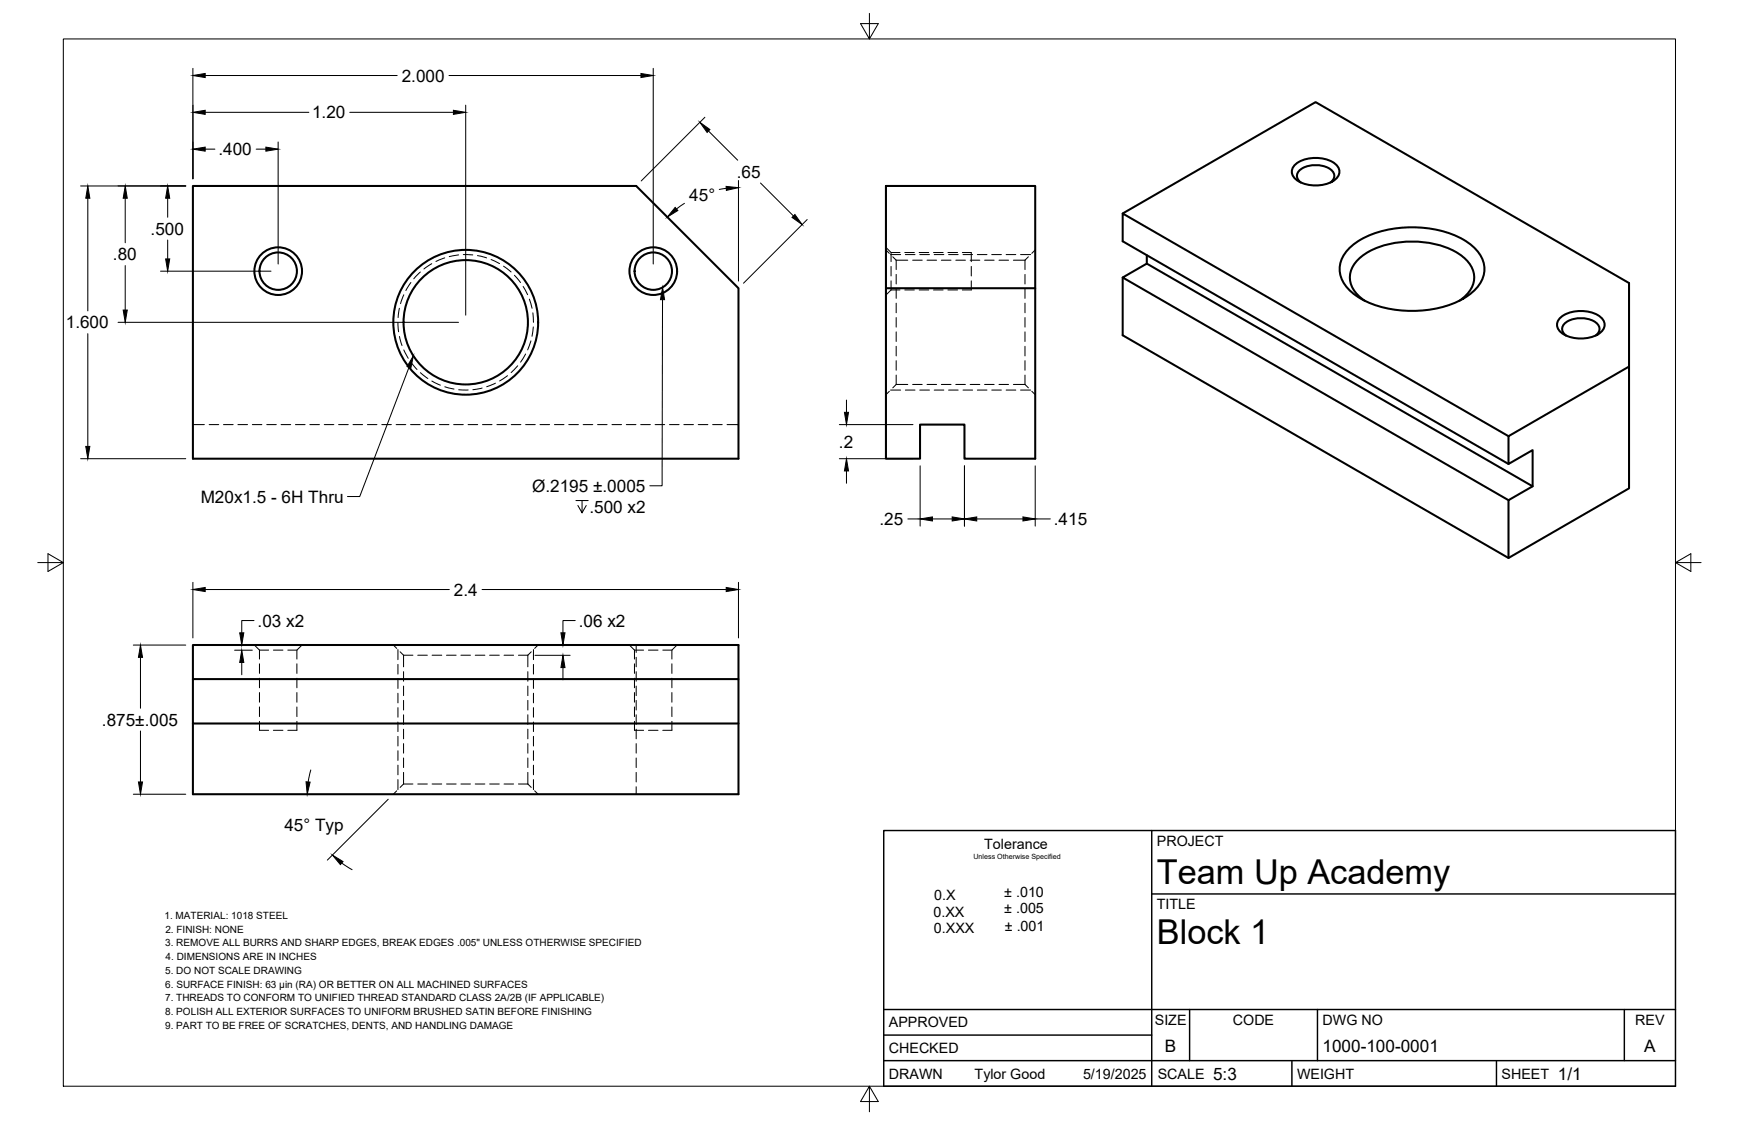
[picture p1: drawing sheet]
<svg xmlns="http://www.w3.org/2000/svg" width="432mm" height="279mm" viewBox="0 0 432 279" stroke-linecap="round" stroke-linejoin="round" font-family="sans-serif">
<!-- layer: Visible -->
<g fill="none" stroke="#000" stroke-width=".51">
<path d="M47.9 46.2h110.1l25.4 25.4v42.3h-135.5zM220 46.2h37v25.4h-37zM278.8 53l47.9-27.6 77.8 44.9v51l-29.9 17.3-95.8-55.3v-14.4M321.8 40.7a8.8 8.8 0 0 1 9.7 0 2.47 2.47 0 0 1 1.1 2.4 2.47 2.47 0 0 1-1.7 2 9 9 0 0 1-9.1-.5 2.33 2.33 0 0 1 0-3.9zM323 45.3a1.97 1.97 0 0 1-1-2 1.97 1.97 0 0 1 1.5-1.6 6.6 6.6 0 0 1 7.5 .9 1.79 1.79 0 0 1-.6 2.7M220 71.6v42.3h8.5v-8.4h11v8.4h17.5v-42.3M284.8 63.4v2.1M335.5 61.2a23.9 23.9 0 0 1 16.8-4.7 22.8 22.8 0 0 1 13.5 4.7 7 7 0 0 1 0 11.2 23.9 23.9 0 0 1-16.9 4.8 22.8 22.8 0 0 1-13.4-4.8 7 7 0 0 1 0-11.2zM338.9 74.7a6.9 6.9 0 0 1-3.6-6.8 9 9 0 0 1 5.9-6.1 24 24 0 0 1 21.3 1.4 6.4 6.4 0 0 1 3.1 7.8 8.6 8.6 0 0 1-3.2 3.7M387.7 78.7a8.8 8.8 0 0 1 9.7 0 2.47 2.47 0 0 1 1 2.4 2.47 2.47 0 0 1-1.7 2 9 9 0 0 1-9-.5 2.33 2.33 0 0 1 0-3.9zM388.8 83.3a1.97 1.97 0 0 1-.9-2 1.97 1.97 0 0 1 1.5-1.6 6.6 6.6 0 0 1 7.4 1 1.79 1.79 0 0 1-.6 2.6M404.5 91l-29.9 17.3v6.9l6-3.4v9l-6 3.4v14.4"/>
<path d="M374.6 108.3l-95.8-55.3v6.9l95.8 55.3M380.6 120.8l-95.8-55.3-6 3.4 95.8 55.3M47.9 168.7v-8.5h135.5v37.1h-135.5v-17.6M47.9 168.7v11h135.5M47.9 168.7h135.5"/>
<circle cx="69.1" cy="67.3" r="5.9"/>
<circle cx="69.1" cy="67.3" r="4.6"/>
<circle cx="162.2" cy="67.3" r="5.9"/>
<circle cx="162.2" cy="67.3" r="4.6"/>
<circle cx="115.6" cy="80" r="18"/>
<circle cx="115.6" cy="80" r="15.4"/>
</g>
<!-- layer: Hidden -->
<g fill="none" stroke="#000" stroke-width=".25">
<path d="M99.2 76.6l-.4 2.3M100.3 73.2l-.8 2.2M102 70.2l-1.2 2M104.4 67.6l-1.7 1.6M107.2 65.5l-1.9 1.3M110.4 64.1l-2.2 .8M113.9 63.3l-2.4 .4M115 63.2l2.4 .1M118.6 63.5l2.2 .6M121.9 64.5l2.1 1M125 66.1l1.9 1.4M127.7 68.4l1.5 1.8"/>
<path d="M129.9 71.1l1.1 2.1M131.4 74.3l.7 2.3M132.3 77.7l.2 2.4M220 61.4l1.3 1.3h2.2M220 62.1l.8 .8M221.3 62.7v2.3M221.3 66.2v2.3M221.3 69.7v2.3M221.3 72l-1.3 1.3M221.3 72h2.2M221.7 63.8l.8 .8M222.5 64.6v2.4"/>
<path d="M222.5 68.2v2.3M222.5 71.7v2.4M222.5 75.3v2.4M222.5 78.9v2.3M222.5 64.6h2.9M224.7 62.7h2.3M224.7 72h2.3M226.6 64.6h2.4M228.2 62.7h2.4M228.2 72h2.4M230.2 64.6h2.4M231.8 62.7h2.4"/>
<path d="M231.8 72h2.4M233.7 64.6h2.4M235.4 62.7h2.4M235.4 72h2.4M237.3 64.6h2.4M239 62.7h2.2v2.3M240.9 64.6h2.4M241.2 66.2v2.3M241.2 69.7v2.3h-2.2M244.5 64.6h2.3M248.1 64.6h2.3M251.6 64.6h2.9"/>
<path d="M254.5 78.9v2.3M254.5 75.3v2.4M254.5 71.7v2.4M254.5 68.2v2.3M254.5 64.6v2.4M255.4 63.8l-.9 .8M257 62.1l-.8 .8M98.8 80.1l.2 2.3M99.2 83.6l.6 2.2M100.3 86.9l1.1 2.1M102 90l1.5 1.8M104.4 92.6l1.8 1.4"/>
<path d="M107.2 94.6l2.1 1.1M110.4 96.1l2.3 .5M113.9 96.8l2.3 .1M119.7 96.4l-2.3 .4M123 95.2l-2.2 .9M126 93.3l-1.9 1.3M128.5 90.8l-1.6 1.7M130.5 87.9l-1.2 2M131.8 84.7l-.8 2.2M132.4 81.2l-.3 2.3M220.8 97.2l-.8 .8M222.5 82.4v2.4"/>
<path d="M222.5 86v2.4M222.5 89.6v2.3M222.5 93.2v2.3M222.5 95.5h2.9M222.5 95.5l-.8 .8M226.6 95.5h2.4M230.2 95.5h2.4M233.7 95.5h2.4M237.3 95.5h2.4M240.9 95.5h2.4M244.5 95.5h2.3M248.1 95.5h2.3"/>
<path d="M251.6 95.5h2.9M254.5 93.2v2.3M254.5 89.6v2.3M254.5 86v2.4M254.5 82.4v2.4M254.5 95.5l.9 .8M256.2 97.2l.8 .8M47.9 105.5h2.8M51.9 105.5h2.4M55.5 105.5h2.4M59.1 105.5h2.4M62.7 105.5h2.3"/>
<path d="M66.2 105.5h2.4M69.8 105.5h2.4M73.4 105.5h2.4M76.9 105.5h2.4M80.5 105.5h2.4M84.1 105.5h2.4M87.7 105.5h2.3M91.2 105.5h2.4M94.8 105.5h2.4M98.4 105.5h2.4M101.9 105.5h2.4M105.5 105.5h2.4"/>
<path d="M109.1 105.5h2.4M112.6 105.5h2.4M116.2 105.5h2.4M119.8 105.5h2.4M123.4 105.5h2.4M126.9 105.5h2.4M130.5 105.5h2.4M134.1 105.5h2.4M137.7 105.5h2.3M141.2 105.5h2.4M144.8 105.5h2.4M148.4 105.5h2.3"/>
<path d="M152 105.5h2.3M155.5 105.5h2.4M159.1 105.5h2.4M162.7 105.5h2.3M166.2 105.5h2.4M169.8 105.5h2.4M173.4 105.5h2.4M177 105.5h2.3M180.5 105.5h2.9M63.2 160.2l1.2 1.3M64.4 161.5h2.3M64.4 179.2v2.2h2.3"/>
<path d="M64.4 161.5v2.2M64.4 164.9v2.3M64.4 168.4v2.4M64.4 172v2.4M64.4 175.6v2.4M67.9 161.5h2.4M71.5 161.5h2.2M73.7 179.2v2.2h-2.2M73.7 164.9v2.3M73.7 168.4v2.4M73.7 172v2.4M73.7 175.6v2.4"/>
<path d="M75 160.2l-1.3 1.3v2.2M97.7 160.2l.8 .8M99.4 161.9l.8 .8M100.2 162.7h2.3M100.2 162.7v2.9M100.2 166.8v2.4M100.2 170.4v2.4M100.2 173.9v2.4M100.2 177.5v2.4M103.7 162.7h2.4M107.3 162.7h2.4M110.9 162.7h2.4"/>
<path d="M114.4 162.7h2.4M118 162.7h2.4M121.6 162.7h2.4M125.2 162.7h2.3M128.7 162.7h2.4M131.1 162.7v2.9M131.1 166.8v2.4M131.1 170.4v2.4M131.1 173.9v2.4M131.1 177.5v2.4M131.9 161.9l-.8 .8M133.6 160.2l-.8 .8"/>
<path d="M156.3 160.2l1.2 1.3M157.5 161.5h2.3M157.5 179.2v2.2h2.3M157.5 161.5v2.2M157.5 164.9v2.3M157.5 168.4v2.4M157.5 172v2.4M157.5 175.6v2.4M158 160.2v1.9M158 163.2v2.4M158 166.8v2.4M158 170.4v2.4"/>
<path d="M158 173.9v2.4M158 177.5v2.4M161 161.5h2.4M164.6 161.5h2.2M166.8 179.2v2.2h-2.2M166.8 164.9v2.3M166.8 168.4v2.4M166.8 172v2.4M166.8 175.6v2.4M168.1 160.2l-1.3 1.3v2.2M67.9 181.4h2.4M98.5 196.4l-.8 .9"/>
<path d="M100.2 194.7h2.3M100.2 194.7l-.8 .9M100.2 181.1v2.4M100.2 184.7v2.3M100.2 188.3v2.3M100.2 191.8v2.9M103.7 194.7h2.4M107.3 194.7h2.4M110.9 194.7h2.4M114.4 194.7h2.4M118 194.7h2.4M121.6 194.7h2.4"/>
<path d="M125.2 194.7h2.3M128.7 194.7h2.4M131.1 194.7l.8 .9M131.1 181.1v2.4M131.1 184.7v2.3M131.1 188.3v2.3M131.1 191.8v2.9M132.8 196.4l.8 .9M158 181.1v2.4M158 184.7v2.3M158 188.3v2.3M158 191.8v2.4"/>
<path d="M158 195.4v1.9M161 181.4h2.4"/>
</g>
<!-- layer: Hidden Narrow -->
<g fill="none" stroke="#000" stroke-width=".25">
<path d="M221.1 63.2h2.5M224.8 63.2h2.4M228.4 63.2h2.4M232 63.2h2.4M235.5 63.2h2.4M239.1 63.2h2.4M242.7 63.2h2.4M246.3 63.2h2.3M249.8 63.2h2.4M253.4 63.2h2.5M221.1 96.9h2.5M224.8 96.9h2.4"/>
<path d="M228.4 96.9h2.4M232 96.9h2.4M235.5 96.9h2.4M239.1 96.9h2.4M242.7 96.9h2.4M246.3 96.9h2.3M249.8 96.9h2.4M253.4 96.9h2.5M98.8 161.3v2.5M98.8 165v2.4M98.8 168.6v2.4M98.8 172.2v2.4"/>
<path d="M98.8 175.7v2.4M98.8 179.3v2.4M132.5 161.3v2.5M132.5 165v2.4M132.5 168.6v2.4M132.5 172.2v2.4M132.5 175.7v2.4M132.5 179.3v2.4M98.8 182.9v2.4M98.8 186.5v2.3M98.8 190v2.4M98.8 193.6v2.5"/>
<path d="M132.5 182.9v2.4M132.5 186.5v2.3M132.5 190v2.4M132.5 193.6v2.5"/>
</g>
<!-- layer: Border -->
<path d="M15.7 9.7h400.3v260.1h-400.3zM215.9 3.3v6.4l-2.2-3.8h4.4l-2.2 3.8M9.4 139.7h6.3l-3.8-2.2v4.4l3.8-2.2M416 139.7l3.8 2.2v-4.4l-3.8 2.2h6.4M215.9 269.8l2.2 3.8h-4.4l2.2-3.8v6.3" fill="none" stroke="#000" stroke-width=".25"/>
<!-- layer: FD_Dimensions -->
<g fill="none" stroke="#000" stroke-width=".25">
<path d="M47.9 17v27.4M50.9 18.8h47.7M111.5 18.8h47.7M162.2 17v48.6M50.9 37h2.5M50.9 27.9h25.8M63.6 37h2.4M69.1 35.3v30.3M86.8 27.9h25.8M115.6 26.1v52.2M175 29.1l-15.8 15.8M175.9 32.5l7.3 7.3"/>
<path d="M20 46.2h26.1M21.8 49.2v28M31.1 49.2v11.1M41.6 49.2v4.8M41.6 59.6v4.7M170 50.5l-2 1.4M180.3 46.8l-1.7 .2M183.4 44.8v25M188.8 45.4l8.2 8.2M200.4 54.5l-15.8 15.8M31.1 66v11M39.9 67.4h27.4"/>
<path d="M21.8 82.9v28M29.3 80.1h84.6M210.2 99.4v3M20 113.9h26.1M208.4 113.9h18.3M208.4 105.5h18.3M210.2 117v3M228.5 115.7v15M239.5 115.7v15M257 115.7v15M225.4 128.9h3.1M231.5 128.9h4.9"/>
<path d="M242.5 128.9h11.5M257 128.9h3.8M47.9 144.6v13.8M50.9 146.4h60.7M63.1 154.1h-3.1v3.1M119.7 146.4h60.6M142.8 154.1h-3v3.1M183.4 144.6v13.8M33.1 160.2h13M34.9 163.3v12.6M58.3 161.5h4.4M60 164.5v3.1"/>
<path d="M132.8 162.8h8.8M135.4 160.2h6.2M139.8 165.8v3M33.1 197.3h13M34.9 181.5v12.7M77.2 191.2l-.7 3M96.4 198.5l-15.1 15.1M84.9 214.3l2.5 1.7"/>
</g>
<g fill="#000" stroke="#000" stroke-width=".25">
<path d="M47.9 18.8l3-.6v1.1zM159.2 18.2l3 .6-3 .5zM47.9 37l3-.5v1zM47.9 27.9l3-.5v1zM66 36.5l3.1 .5-3.1 .5zM112.6 27.4l3 .5-3 .5zM173.8 30.4l2.5 1.8-.7 .7zM21.8 46.2l.5 3h-1zM31.1 46.2l.5 3h-1zM41.6 46.2l.5 3h-1zM167.6 51.5l.7 .8-2.6 1.6zM180.3 46.3l3.1 .3-3 .7z"/>
<path d="M196.7 54l.7-.7 1.8 2.5zM30.6 77h1l-.5 3.1zM41.1 64.3h1l-.5 3.1zM21.3 110.9h1l-.5 3zM209.7 102.4h1l-.5 3.1zM210.2 113.9l.5 3.1h-1zM228.5 128.9l3-.5v1zM236.4 128.4l3.1 .5-3.1 .5zM239.5 128.9l3-.5v1zM254 128.4l3 .5-3 .5zM47.9 146.4l3-.5v1zM59.5 157.2h1l-.5 3z"/>
<path d="M139.3 157.2h1l-.5 3zM180.3 145.9l3.1 .5-3.1 .5zM34.9 160.2l.5 3.1h-1zM60 161.5l.5 3h-1zM139.8 162.8l.5 3h-1zM34.4 194.2h1l-.5 3.1zM76 194.2h1l-.7 3.1zM82.5 212.4l2.7 1.6-.7 .7z"/>
</g>
<!-- layer: Hole Notes -->
<path d="M102.6 88.4l-.6 3-.9-.4z" fill="#000" stroke="#000" stroke-width=".25"/>
<path d="M101.6 91.2l-12.3 32.1h-3" fill="none" stroke="#000" stroke-width=".25"/>
<!-- layer: Leaders -->
<path d="M164.5 74.4l-.1 46.3h-3M143 124.3h3M144.5 124.3v3.1l-1-1.9M145.6 125.5l-1.1 1.9" fill="none" stroke="#000" stroke-width=".25"/>
<path d="M164.5 71.4l.5 3h-1z" fill="#000" stroke="#000" stroke-width=".25"/>
<!-- layer: Titleblock -->
<path d="M219.4 206.3h196.6v63.5h-196.6zM286 206.3v63.5M286 222h130M219.4 257.1h66.6M219.4 250.7h196.6M295.4 250.7v12.7M327.1 250.7v12.7M403.3 250.7v12.7M219.4 263.4h196.6M320.8 263.4v6.4M371.6 263.4v6.4" fill="none" stroke="#000" stroke-width=".36"/>
<g font-size="8.5">
<text x="287.3" y="219.5">Team Up Academy</text>
<text x="287.3" y="234.5">Block 1</text>
</g>
<g font-size="4.3">
<text x="99.8" y="20.3">2.000</text>
<text x="77.5" y="29.4">1.20</text>
<text x="54.3" y="38.5">.400</text>
<text x="182.9" y="44.1">.65</text>
<text x="171.2" y="49.8">45°</text>
<text x="37.4" y="58.3">.500</text>
<text x="28" y="64.6">.80</text>
<text x="16.3" y="81.6">1.600</text>
<text x="208.3" y="111.2">.2</text>
<text x="49.8" y="124.8">M20x1.5 - 6H Thru</text>
<text x="132.1" y="122.3">Ø.2195 ±.0005</text>
<text x="146.3" y="127.4">.500 x2</text>
<text x="218.4" y="130.4">.25</text>
<text x="261.7" y="130.4">.415</text>
<text x="112.7" y="147.9">2.4</text>
<text x="64" y="155.6">.03 x2</text>
<text x="143.7" y="155.6">.06 x2</text>
<text x="25.3" y="180.2">.875±.005</text>
<text x="70.6" y="206.5">45° Typ</text>
<text x="289.3" y="261.2">B</text>
<text x="328.4" y="261.2">1000-100-0001</text>
<text x="408.2" y="261.2">A</text>
<text x="301.2" y="268.1">5:3</text>
<text x="386.8" y="268.1">1/1</text>
</g>
<g font-size="3.5">
<text x="244.4" y="210.9">Tolerance</text>
<text x="287.3" y="210.1">PROJECT</text>
<text x="231.8" y="227.8">0.XX</text>
<text x="232" y="223.5">0.X</text>
<text x="249.4" y="222.9">± .010</text>
<text x="249.4" y="226.8">± .005</text>
<text x="287.3" y="225.8">TITLE</text>
<text x="231.9" y="231.6">0.XXX</text>
<text x="249.5" y="231.2">± .001</text>
<text x="220.7" y="255.2">APPROVED</text>
<text x="286.7" y="254.5">SIZE</text>
<text x="306.1" y="254.5">CODE</text>
<text x="328.4" y="254.5">DWG NO</text>
<text x="406" y="254.5">REV</text>
<text x="220.7" y="261.5">CHECKED</text>
<text x="220.7" y="267.9">DRAWN</text>
<text x="242" y="267.9">Tylor Good</text>
<text x="268.9" y="267.9">5/19/2025</text>
<text x="287.5" y="267.9">SCALE</text>
<text x="322.1" y="267.9">WEIGHT</text>
<text x="372.9" y="267.9">SHEET</text>
</g>
<g font-size="2.5">
<text x="40.9" y="228.2">1. MATERIAL: 1018 STEEL</text>
<text x="41.1" y="231.6">2. FINISH: NONE</text>
<text x="41" y="235">3. REMOVE ALL BURRS AND SHARP EDGES, BREAK EDGES .005&quot; UNLESS OTHERWISE SPECIFIED</text>
<text x="41.1" y="238.4">4. DIMENSIONS ARE IN INCHES</text>
<text x="41" y="241.9">5. DO NOT SCALE DRAWING</text>
<text x="41" y="245.3">6. SURFACE FINISH: 63 µin (RA) OR BETTER ON ALL MACHINED SURFACES</text>
<text x="41" y="248.7">7. THREADS TO CONFORM TO UNIFIED THREAD STANDARD CLASS 2A/2B (IF APPLICABLE)</text>
<text x="41" y="252.1">8. POLISH ALL EXTERIOR SURFACES TO UNIFORM BRUSHED SATIN BEFORE FINISHING</text>
<text x="41" y="255.5">9. PART TO BE FREE OF SCRATCHES, DENTS, AND HANDLING DAMAGE</text>
</g>
<text font-size="1.8" x="241.7" y="213.3">Unless Otherwise Specified</text>
</svg>
